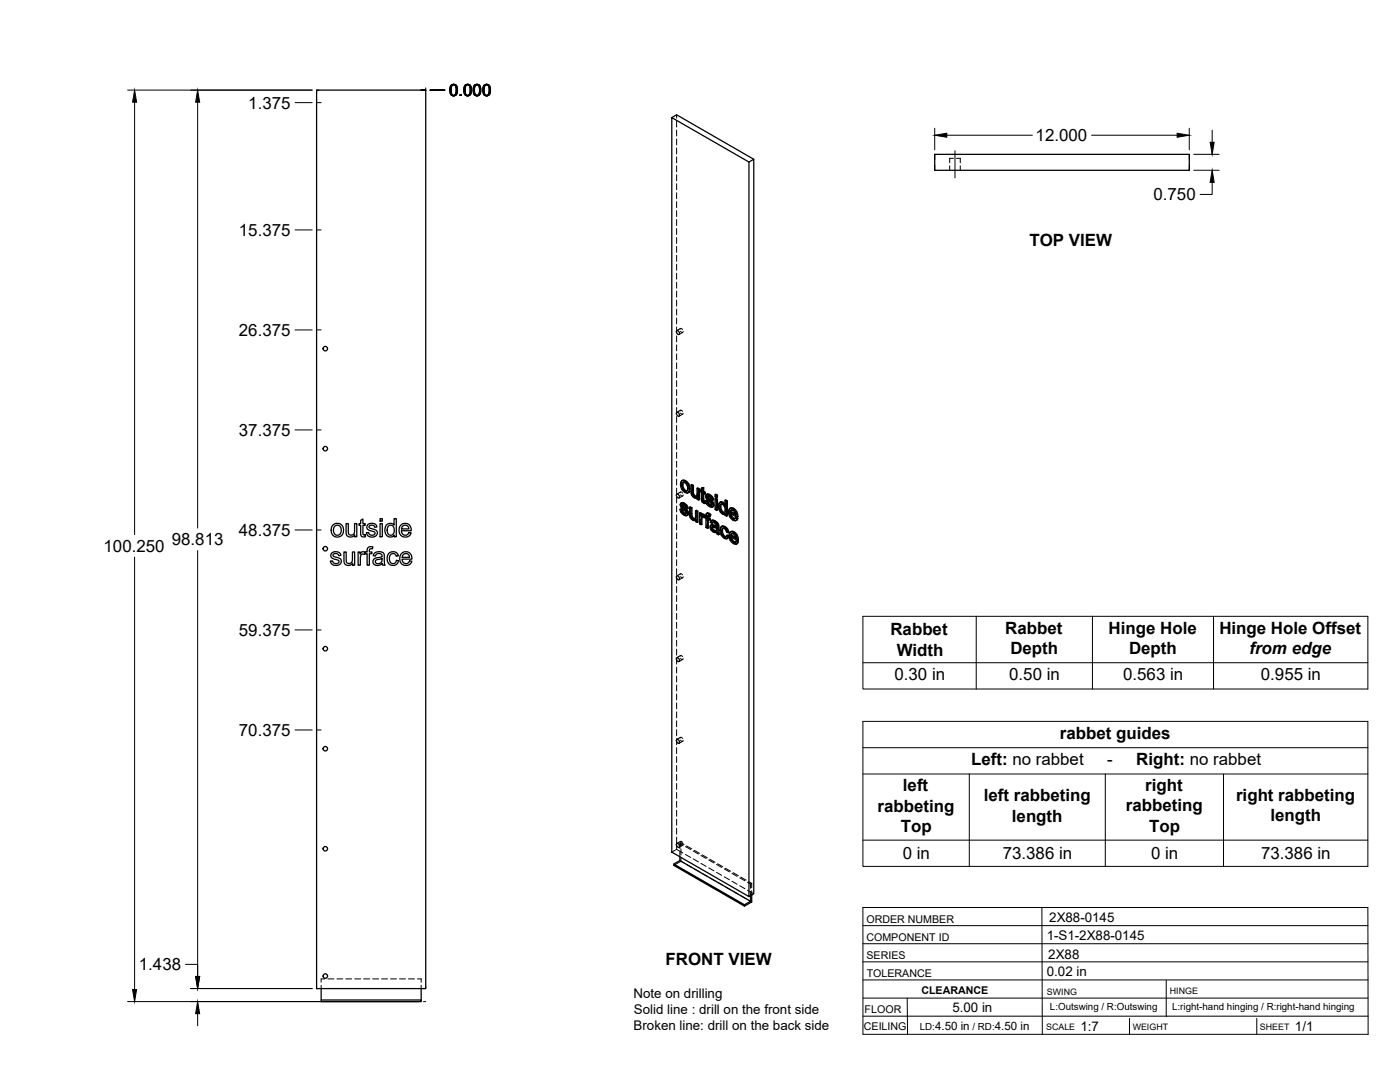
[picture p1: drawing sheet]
<svg xmlns="http://www.w3.org/2000/svg" width="559mm" height="432mm" viewBox="0 0 559 432" stroke-linecap="round" stroke-linejoin="round" font-family="sans-serif">
<!-- layer: Visible -->
<g fill="none" stroke="#000" stroke-width=".51">
<path d="M126.4 36h43.5v358.5h-43.5zM268.1 46.9l30.8 17.8v293.1l-30.8-17.7zM268.1 46.9l2-1.1 30.8 17.8M298.9 64.7l2-1.1v293.1l-2 1.1M373.1 61.6h101.6v6.4h-101.6zM270.2 131.9a.93 .93 0 0 1 .9 .6 .93 .93 0 0 1-.2 1l-.9-.8zM270.2 164.5a.93 .93 0 0 1 .9 .6 .93 .93 0 0 1-.2 1l-.9-.8zM270.2 197.2a.93 .93 0 0 1 .9 .5 .93 .93 0 0 1-.2 1.1l-.9-.9zM272.2 191.8l.8-.2 .7 .2zM272.2 191.8l-.4 .5-.2 1 .5 1.9 1.6 1.5h.7l.5-.3M272.3 193.6l.3 1.5M272.6 195.1l.3-.2 .8 .8-.4 .2z"/>
<path d="M272.8 192.5l-.2 .9M272.9 194.9l-.3-1.5-.3 .2v-.3l.3-.7 .4-.1 .8 .5 .6 1.4-.1 1.4-.4 .2-.6-.1M273.3 192l1.1 1a1.92 1.92 0 0 1 1 2M273.7 195.7l.5 .2M273.7 191.8l1.2 1.3M274.6 193.3l.5 1.9 .3-.2-.2 1.2M275.1 195.2l-.2 1.2 .3-.2-.6 .5M275.8 193.5l.7 .4 .3-.2v3.2M276.5 193.9v3.1l.3-.1 .3 .6M276.5 197.1l.2 .6 .4-.2 .4 .4M276.7 197.7l.5 .4h.9M276.8 193.7l-.7-.3-.3 .1v3.1l.3 1.1 .8 .8a.97 .97 0 0 0 1.4 .1v.6l.5 .4"/>
<path d="M277.2 198.1l.5 .1M278 198.1l-.3 .1M278.2 194.9l.6 .4 .4-.2v4.3l-.4 .2v-4.3M278.3 198.6l-.3 .2M279.2 195.1l-.7-.4-.3 .2v2.7l-.5 .6M279.9 195.5l-.4 .1v.6l.4 .3 .1 3.4 .7 .8 .6 .3 .3-.2-.1-.7-.6 .1M279.9 194.8l1-.2v1.5M280.6 194.8v1.5l.3-.2 .6 .3M280.6 196.3l.6 .3 .3-.2v.6l-.3 .2v-.6M280.6 199.8l.6 .2M280.7 200l.8 .1M280.9 194.6l-1 .2v1.1l-.4-.3"/>
<path d="M280.9 197v2.6M281.2 197.2l-.6-.4v2.8l.4 .2M281.6 199.9l.6 .2M282.1 197.3l1.3 .1M282.3 198.3l.6 .5M282.4 198.6l.2 .3a1.16 1.16 0 0 1 1.4 .8l.4 .4M282.4 197.2l-.5 .2M282.5 197.4l.5 .2 .4-.2 .7 .6M282.5 199.9l-.6-.2-.3 .2 .4 1.3 .9 .8a1.23 1.23 0 0 0 1.6 .2M282.6 198.9l1.5 1.4 .3-.2 .4 .7M282.6 198v.1M282.7 198.4l-.4-.3 .8 .1 .8 1.2 .6 .2"/>
<path d="M282.8 197.2l-.9 .2-.2 .9 .4 .9 1.7 1.7v.8M283 197.6l.8 .6 .3-.2 .5 .7M283.8 198.2l.5 .7 .3-.2 .2 .8-.3 .1-.2-.7M285.4 199.1l.3-.2 .7 .3-.4 .2zM285.4 197.4l.3-.2 .7 .4-.4 .2zM285.4 199.1v4.2l.6 .4M285.4 197.4v.8l.6 .4M286.4 199.2v4.3l-.4 .2v-4.3M286.4 197.6v.8l-.4 .2v-.8M289.4 199.7l.6 .3 .3-.1v5.9l-.3 .2v-6M290.3 199.9l-.6-.4-.3 .2v2.1l-.5-.7M133 209.4l1.4-.5a2.66 2.66 0 0 1 2.6 3.8 2.66 2.66 0 0 1-4.6 .2l-.2-1a2.86 2.86 0 0 1 .8-2.5z"/>
<path d="M133.5 210.1l1.1-.5 .7 .1 .6 .6 .2 2-.7 1.1-1.2 .1-.8-.7-.3-1.6zM138.1 209h.9l.1 3.7a1.32 1.32 0 0 0 1.7 .7 1.32 1.32 0 0 0 .7-1.6v-2.8h.9v5.2h-.8v-.8a1.87 1.87 0 0 1-2.2 .9 1.87 1.87 0 0 1-1.3-2.1zM144 207.7l.8-.6v1.9h1v.7h-1v3.3l.3 .4h.7l.1 .8h-1.3l-.5-.5-.1-4h-.7v-.7h.7zM146.7 209.4l1.6-.5a1.74 1.74 0 0 1 2.1 1.4l-.8 .1a1.19 1.19 0 0 0-1.2-.9 1.19 1.19 0 0 0-1.1 .9l.5 .4 2 .6a1.64 1.64 0 0 1 .6 2.2 1.64 1.64 0 0 1-2.1 .7l-1.4-.4-.6-1.3 .9-.1 .2 .6 .6 .5 1.4-.2a.83 .83 0 0 0 .2-1.1 .83 .83 0 0 0-1.1-.3l-1-.3a1.39 1.39 0 0 1-.8-2.3zM151.7 209h.9v5.2h-.9zM151.7 207h.9v1h-.9zM154.2 209.6l1.2-.7a1.81 1.81 0 0 1 1.9 .7v-2.6h.9v7.2h-.8v-.6l-.7 .5-1 .2-1.4-.6-.5-1-.1-1.8zM154.9 210.1l.5-.4 .8-.1 1 .9 .1 1.8-.8 1.2h-1l-.8-.8-.2-1.5zM160 209.6l1-.7h1.5l1 .7 .6 1.2v1h-3.9l.3 1.1 .7 .6a1.44 1.44 0 0 0 2-1l.9 .1-.4 .9-.8 .6-1.8 .2-1.1-.7-.5-.8-.2-1.2 .1-.9zM160.6 210.1l.7-.5 1.1 .1 .5 .4 .3 1h-2.9zM271.4 203.3l.6 .2M271.9 200.7l1.3 .1"/>
<path d="M272 203.5l.4-.2 .2 .9-.3 .1zM272.1 201.7l.1 .3 .3-.2 .3 .4M272.2 202l.2 .4a1.16 1.16 0 0 1 1.5 .8l.3 .3M272.2 200.6l-.4 .2M272.3 204.3l.7 .7h.8M272.3 200.8l.6 .2 .3-.2 .8 .6M272.4 203.3l-.7-.2-.3 .2 .4 1.1 .9 1a1.23 1.23 0 0 0 1.6 .2M272.4 202.4l1.5 1.3 .3-.2 .5 .7M272.5 201.4l-.1 .1M272.5 201.8l-.1-.3-.3 .2 .1-.2 1 .3 .5 1 .6 .3M272.6 204.2l.7 .6M272.6 200.6l-.9 .3-.2 .7 .4 1 1.8 1.7-.1 .8"/>
<path d="M272.9 201l.7 .6 .4-.2 .4 .7M273 205l.6 .1M273.6 201.6l.5 .7 .3-.2 .3 .8-.4 .2-.2-.8M273.7 205.1h-.1M273.9 203.7l.4 .6 .4-.1 .1 .7M274.3 204.3l.2 .8 .3-.2-.2 .6M274.5 205.1l-.2 .5 .3-.1-.5 .3M275.2 202.4l.6 .4 .4-.2v3.2M275.8 202.8l.1 3.2 .3-.2 .3 .6M275.9 206l.2 .6 .4-.2 .4 .4M276.1 206.6l.5 .4h.9l-.3 .2M276.2 202.6l-.7-.3-.3 .1v3.1l.4 1.2 .7 .7a.95 .95 0 0 0 1.4 .1"/>
<path d="M276.6 207l.6 .2M277.6 203.8l.6 .4 .4-.2v4.3l-.4 .2v-4.3M277.7 207.6l-.2 .1M277.7 207.5v.7l.5 .3M278.6 204l-.7-.4-.3 .2v2.8l-.4 .6M279.2 204.7l.6 .4 .3-.2v.5l.4-.2M279.8 205.1v.6l.7-.5 .4 .1M280 206.4l.2 2.8-.4 .2v-2.2M280.1 204.9l-.6-.3-.3 .1v4.3l.6 .4M280.2 205.4l.7-.1 .6 .4M280.3 206.1v.1M280.6 205.4l.6 .5"/>
<path d="M281 206.6l-.8-.5-.2 .3 .3-.2-.1 .8M281.2 206.5l.6 .3v3.7l.6 .4M281.2 206.5v-.4l-.2 .5M281.2 200.3l.1 .7M281.2 206.5l-.2 .1M282.2 204.9h.9l.6 .4M282.2 200.1l.3-.2 .3 .8-.3 .2zM282.4 206.6l.7 .4 .3-.2v.6l-.3 .2v-.6M282.5 204.7l-.5 .2M282.5 200.9l.6 .6h.9M282.7 207.3v3.4l-.3 .2v-3.8l.7 .5M282.7 205.7v.7"/>
<path d="M282.8 205.1l.6 .4 .3-.2-.4 .8 .1-.6M282.8 200.7l.7 .7M283.1 204.9l-.6-.2-.5 .3-.2 1.2-.6-.3 .6-.1M283.1 201.5l.7 .2M283.3 206.1a.46 .46 0 0 0-.5-.5 .46 .46 0 0 0-.4 .6v.4l.3-.2 .7 .4M283.8 209.6l.8-.2 1.4 .5M283.8 201.7h.1M284.1 210.7l.1 .6 .4-.2 .5 .5M284.1 200.3l.4 .6 .3-.1 .2 .7M284.1 210.4v.3l.3-.2 .2 .6M284.2 209.4l-.5 .2M284.2 211.3l.6 .5h1h-1"/>
<path d="M284.3 210.3l-.2 .1M284.3 207.8l.9 .3 .3-.2 .8 .6M284.4 210.3l.8 .3a.72 .72 0 0 1 .8 .6 .72 .72 0 0 1-.5 .8M284.4 210.3l-.3 .1M284.4 210.3v.2M284.5 200.9l.1 .8 .4-.2-.2 .6M284.5 208.4l-.4 .5 .6-.5 1.2 1a.48 .48 0 0 1 0 .8 .48 .48 0 0 1-.8-.3l-.8-.3M284.6 209.4l-1.1 .4-.1 1 .8 1.1 1 .6a.63 .63 0 0 1 .6 0 .63 .63 0 0 1 .4 .5l.6 .4M284.6 201.7l-.1 .5 .3-.1-.5 .3M284.6 207.6l-.8 .2M285.2 208.1l.7 .6 .4-.2 .4 .5M285.5 207.9l-.9-.3-.8 .3-.3 .5 .6 .5"/>
<path d="M285.9 208.7l.5 .5 .3-.2 .2 .7M286.4 209.2l.2 .6 .3-.1 .1 2.9M286.6 209.8v2.9l.4-.1 .1 .6-.3 .2-.1-.6M287.4 202.4l.3 1.4M287.5 200.4h1.1l.7 .6M287.7 201.3h.7l.7 .8 .3 1.1-.3 1.4M287.7 201.3l-.3 1.1 .3-.2 .3 1.4M287.7 203.8l.3-.2 .8 .8-.5 .1zM287.8 201.2l-.1 .1M287.8 200.3l-.5 .2M288 201.2l-.3 1M288.1 212l.2 1.4 .3-.2 .8 .8"/>
<path d="M288.2 210.1l.9 .2 .3-.2 1 1M288.3 213.4l.8 .8h.8M288.3 200.6l.6 .5h.5M288.4 204.6h.7M288.5 209.9l-.6 .3M288.6 210.8l-.2 1M288.6 200.4l-.8-.1-.7 .4-.3 .8 .1 1.4 1 1.9 1 .5 .5-.2v.6l.6 .3M288.8 204.4l.4 .1M289.1 210.3l.9 .8a.88 .88 0 0 1 .7 .5 .88 .88 0 0 1-.1 1l-.5-1.3M289.4 210.1l-.9-.2-.7 .4-.4 .9v1.1l1 2 1 .7h.7M289.4 205.1l-.2 .2M290 213.7l.6 .4"/>
<path d="M290.6 212.6l-.6-.3-.6-1.1-.9-.4-.3 .4-.1 .8 .3-.2 .2 1.4M290.6 214.1l.4-.1-.3 .6-.6 .4zM291 214l-.7-.5-.6 .8-.6-.1M291.3 202.9h.9a1.93 1.93 0 0 1 1.8 1.3M291.4 212.3h1a1.88 1.88 0 0 1 1.8 1.2M291.5 204.3l2 1.2-.4-1.3-.9-.7-.6 .3-.1 .5 .3-.2 1.7 1M291.7 213.6l2 1.2-.5-1.4-.8-.5h-.4l-.3 .7 .3-.1 1.7 .9M291.8 206.1l.7 .9 .9-.1M291.8 205.1l.3 .9M292 203.5l-.2 .6M292 214.4l.3 .9M292 215.5l.7 .8h.9"/>
<path d="M292.2 212.9l-.2 .6M292.5 203.1l1 .9a1.79 1.79 0 0 1 1 1.8v.3M292.5 207l.6 .1M292.7 212.4l1 1a1.96 1.96 0 0 1 1 2M292.7 216.3l.6 .2M292.8 202.9l-.9-.3-.9 .6-.2 1.1 .2 1.4 .7 1.1 1.2 .9h.9l.7-.8M293 212.2l-.9-.2-.8 .5-.3 1.2 .2 1.3 .8 1.3 1.1 .8h.8l.8-.8M293.3 207l-.2 .1M293.5 216.4l-.2 .1M293.5 206.7l.7 .4M293.7 204.3l.5 1.9 .3-.1-.3 .1M293.7 216l.7 .5"/>
<path d="M293.9 213.7l.5 1.9 .3-.2-.3 .2M294.2 206.4l-2.8-1.5 .4 1.2 .3-.1 .8 .8M294.4 215.8l-2.8-1.6 .4 1.3 .3-.2 .8 .9M294.5 206.9l-.7 .8M294.5 206.9l-.6-.4-.8 .6M294.7 216.3l-.7 .8M294.7 216.3l-.7-.5-.7 .7M132.4 220.7l1.4-.5a1.81 1.81 0 0 1 2.3 1.4l-.9 .2a1.19 1.19 0 0 0-1.1-.9 1.19 1.19 0 0 0-1.2 .8l3.1 1.5a1.92 1.92 0 0 1-.6 2.2 1.92 1.92 0 0 1-2.3 .1l-.9-.6-.3-.9 .9-.2 .2 .7 .6 .4 1.4-.2a.75 .75 0 0 0 .3-.9 .75 .75 0 0 0-.9-.4l-1.3-.4a1.36 1.36 0 0 1-.7-2.3zM137.3 220.3h.9v3.8a1.32 1.32 0 0 0 1.7 .7 1.32 1.32 0 0 0 .8-1.7v-2.8h.9v5.3h-.8v-.8a1.87 1.87 0 0 1-2.3 .8 1.87 1.87 0 0 1-1.2-2.1zM142.9 220.3h.8v.8a1.27 1.27 0 0 1 2.1-.7l.7-.1 .1-1a1.5 1.5 0 0 1 2.2-1.1l-.1 .8a.82 .82 0 0 0-.9 0 .82 .82 0 0 0-.4 .8v.5h1.1v.7h-1.1v4.6h-.9v-4.6h-.7v-.4l-.3 .7-.9-.2-.5 .5-.3 4h-.9zM149.5 220.8l1.6-.6 1.3 .1 .7 .5 .6 4.8h-.9l-.2-.7-1.2 .7h-1.3l-.8-.4-.4-.7a1.77 1.77 0 0 1 2-2l.6-.1a.78 .78 0 0 0 1-.7 .78 .78 0 0 0-1-.8l-1.1 .2-.5 .8-.9-.1zM150 223.6l2.5-.7a1.61 1.61 0 0 1-.7 1.8 1.61 1.61 0 0 1-1.9-.1z"/>
<path d="M155.2 220.8l1.1-.6 1.5 .1 .9 .7 .3 .8-.9 .2a1.43 1.43 0 0 0-1.8-1 1.43 1.43 0 0 0-.9 1.9l.2 1 .7 .9h1.2l.7-1.2 .9 .1-.5 1.1a2.48 2.48 0 0 1-3.2 .4 2.48 2.48 0 0 1-.8-3.2zM160.3 220.9l1-.6h1.4l1 .6 .6 .9 .1 1.3h-3.9l.3 1.1 .7 .6a1.42 1.42 0 0 0 1.9-.9l1 .1-.5 1-.9 .5-1.7 .1-1.1-.6-.5-.8-.1-1.2 .1-1.3zM161 221.3l.6-.3h1l.6 .5 .3 .9h-3zM270.2 229.8a.93 .93 0 0 1 .9 .6 .93 .93 0 0 1-.2 1l-.9-.9zM270.2 262.5a.93 .93 0 0 1 .9 .5 .93 .93 0 0 1-.2 1.1l-.9-.9zM270.2 295.1a.93 .93 0 0 1 .9 .5 .93 .93 0 0 1-.2 1.1l-.9-.9zM270.2 336.6a.93 .93 0 0 1 .9 .6 .93 .93 0 0 1-.2 1l-.9-.9zM271.4 341.9v1.5l-2.5 1.4v.6l28.3 16.2v-.5l-28.3-16.3M271.4 343.4l28.2 16.3-2.4 1.4M299.6 357.4v2.3M300 357.2v2.8l-2.8 1.6M128.2 394.5v5.2h39.9v-.6h-39.9"/>
<path d="M168.1 394.5v4.6"/>
<circle cx="129.8" cy="139.1" r=".9"/>
<circle cx="129.8" cy="179.1" r=".9"/>
<circle cx="129.8" cy="219" r=".9"/>
<circle cx="129.8" cy="258.9" r=".9"/>
<circle cx="129.8" cy="298.8" r=".9"/>
<circle cx="129.8" cy="338.7" r=".9"/>
<circle cx="129.8" cy="389.5" r=".9"/>
</g>
<!-- layer: Hidden -->
<g fill="none" stroke="#000" stroke-width=".4">
<path d="M270.1 45.8v1.3M270.1 48.3v2.4M270.1 51.9v2.4M270.1 55.5v2.3M270.1 59v2.4M270.1 62.6v2.4M270.1 66.2v2.4M270.1 69.8v2.3M270.1 73.3v2.4M270.1 76.9v2.4M379.1 66.2v1.8M380.6 63.2h-1.5v1.8"/>
<path d="M381.8 63.2h1.5v1.8M383.3 66.2v1.8M270.1 80.5v2.3M270.1 84.1v2.3M270.1 87.6v2.4M270.1 91.2v2.4M270.1 94.8v2.3M270.1 98.3v2.4M270.1 101.9v2.4M270.1 105.5v2.4M270.1 109.1v2.3M270.1 112.6v2.4"/>
<path d="M270.1 116.2v2.4M270.1 119.8v2.4M270.1 123.3v2.4M270.1 126.9v2.4M270.1 130.5v2.4M270.1 134v2.4M270.1 137.6v2.4M271.4 131.5l.4-.5 .6 .5M271.6 131.1l-1.5 .8M271.6 132.2l.8 .5 .3-.5M272.5 132.7l-1.5 .8M270.1 141.2v2.4"/>
<path d="M270.1 144.8v2.4M270.1 148.3v2.4M270.1 151.9v2.4M270.1 155.5v2.4M270.1 159.1v2.3M270.1 162.6v2.4M270.1 166.2v2.4M270.1 169.8v2.3M270.1 173.4v2.3M270.1 176.9v2.4M271.4 164.1l.4-.4 .6 .5M271.6 163.7l-1.5 .8"/>
<path d="M271.6 164.8l.6 .5 .5-.4M272.5 165.3l-1.5 .8M270.1 180.5v2.4M270.1 184.1v2.3M270.1 187.6v2.4M270.1 191.2v2.4M270.1 194.8v2.4M270.1 198.4v2.3M271.4 196.8l.4-.5 .6 .5M271.6 196.4l-1.5 .8M271.6 197.5l.6 .5 .5-.5M271.9 193.1l.5 1.9-.3 .2"/>
<path d="M272.4 195l1.3 1.3-.4 .2M272.5 197.9l-1.5 .9M272.5 191.6l-.9 1.7M272.8 192.5l-.2 .1M272.9 192.4h.8l-.4 .2M273.7 192.4l.7 .9-.3 .2M273.7 196.3l.9 .3-.3 .2M274.4 193.3l.4 1.1-.4 .5M274.5 195.8l-.3 .1M274.8 194.7l-.2 .9-.5 .3M274.9 196.5l-.3 .1M276.1 193.4l.1 3.3-.3 .2"/>
<path d="M276.2 196.7l.2 .7-.3 .1M276.4 197.4l.4 .6-.3 .2M276.8 198l.6 .5-.3 .1M277.4 198.5l.8 .2 .4-.3-.3 .2M278.1 198.1h.1M278.1 198.1h-.1M278.3 198l-.4 .2M278.4 198.6h-.1M278.4 197.8l-.3 .3M278.5 194.7v2.7l-.4 .6M278.6 198.4v.7l-.3 .1M278.6 199.1l.6 .3"/>
<path d="M279.8 196l.5 .3-.4 .2M279.8 195.5v.5l-.3 .2M279.9 195.5l.4 .2M280.3 196.3v3.4l-.3 .2M280.3 194.6v1.1l-.4 .2M280.3 199.7l.3 .5-.3 .1M280.6 196.8l.3-.2v.4M280.9 196.6l.6 .4M281.9 199.7l.5 1.3-.4 .2M282 197.9l.1 .6-.3 .2M282.1 197.4l-.4 .6M282.1 198.5l.4 .7-.3 .1"/>
<path d="M282.3 197.2l-.5 .4M282.5 198l.3-.2-.2 .2M282.5 199.2l1.6 1.5-.3 .2M282.7 197.9l-.3 .2M282.8 197.8l.6 .2-.3 .2M283.4 198l.6 .5-.3 .2M284 198.5l.2 .7-.3 .2M284.2 199.2l.6 .3M285.7 197.2v.9l-.3 .1M285.7 198.9v1.5M285.7 198.1l.7 .3M289.7 199.5v2.1l-.3 .2"/>
<path d="M270.1 201.9v2.4M270.1 205.5v2.4M270.1 209.1v2.4M270.1 212.6v2.4M270.1 216.2v2.4M270.1 219.8v2.4M271.7 203.1l.5 1.3-.3 .2M271.8 201.3l.2 .6-.3 .2M271.9 200.8l-.4 .6M272 201.9l.4 .7-.3 .2M272.1 200.6l-.5 .4M272.2 204.4l1.1 1-.3 .1"/>
<path d="M272.3 201.4l.3-.1-.1 .1M272.4 202.6l1.6 1.5-.3 .2M272.6 201.3l-.4 .2M272.6 201.3l.6 .1-.3 .2M273.2 201.4l.6 .6-.3 .1M273.3 205.4l.8 .3-.3 .1M273.8 202l.2 .6-.3 .2M274 204.9l-.2 .1M274 204.1l.2 .5-.4 .2M274 204.9l-.3 .2 .3-.2M274 202.6l.7 .3M274.2 204.6l-.2 .3"/>
<path d="M274.5 205.6l-.4 .1M275.5 202.3l.1 3.3-.3 .2M275.6 205.6l.2 .7-.3 .2M275.8 206.3l.4 .6-.3 .2M276.2 206.9l.6 .5-.3 .2M276.8 207.4l.6 .2 .6-.3-.2 .2M277.7 206.9l-.4 .2M277.8 206.7l-.3 .3M277.9 203.6v2.8l-.4 .5M278 207.3v.7l-.3 .2M278 208l.6 .3M279.5 207.3v1.6l-.3 .1"/>
<path d="M279.5 208.9l.7 .3M279.5 204.6v1.5M280.1 205.4v.1M280.2 206.1l.3-.2-.2 .2M280.4 205.2l-.6 .5M280.4 206l-.3 .1M280.5 205.9l.4 .1-.3 .2M280.6 200.2l.5 .4-.3 .2M280.9 206l.4 .4M281.1 200.6l.5 .2M281.2 206.1l.3-.1-.2 .4M281.5 205.7v.1"/>
<path d="M281.5 206.3l.6 .3-.3 .2M281.5 206l-.2 .4M281.5 205.7l-.3 .3M281.8 205.8l.3 .2M282.1 209.1v1.2l-.3 .2M282.1 210.3l.6 .4M282.1 206.6v1.3M282.2 205l-.1 1-.3 .2M282.3 204.7l-.5 .4M282.4 201l1.1 1-.4 .1M282.4 207.1l.3-.2v.4M282.5 205.7l.3-.2-.1 .2"/>
<path d="M282.7 206.9l.7 .5M282.8 205.5l.4 .1-.3 .2M283.2 205.6l.4 .3M283.5 202l.8 .2-.4 .2M283.7 210.1l.3 1.1-.3 .2M283.8 208.3l.6 .4M283.8 209.6l-.4 .7M284 209.5l-.5 .3M284 211.2l1 .9-.3 .2M284.1 207.7l-.6 .7M284.1 201.5h-.1M284.1 201.5l-.3 .2"/>
<path d="M284.1 200.7l.2 .5-.3 .2M284.2 207.6l-.4 .3M284.3 201.2l-.2 .3M284.4 208.4l.4-.1-.3 .1M284.5 210.2l.2-.1zM284.5 210.2l-.2 .1M284.5 210.1l-.3 .2M284.6 202.2h-.3M284.7 210.1l1.6 .5-.3 .2M284.8 208.3l.6 .1-.3 .2M285 212.1l.7 .2-.4 .2M285.4 208.4l.7 .7-.3 .2"/>
<path d="M285.7 212.3h.6l-.3 .1M285.7 201.6v1.6l-.3 .1M285.7 203.2l.7 .3M286 209.9l.3 .1M286 211.7l-.3 .2M286.1 209.1l.2 .7-.3 .2M286.2 211.5l-.4 .3M286.3 210.6l-.1 .9-.3 .2M286.3 209.8l-.3 .4M286.3 212.3l.2 .6-.3 .1M286.5 212.9l.6 .3M287.1 201.8l.2 1.3-.3 .2"/>
<path d="M287.3 200.7l-.2 1.1-.3 .2M287.3 203.1l.6 1.1-.4 .2M287.6 200.4l-.6 .5M287.7 211.4l.5 2-.3 .2M287.9 204.2l.8 .8-.3 .1M287.9 210.3l-.2 1.1-.3 .2M288 201.1h.7l-.3 .2M288 201.1l-.2 .1M288 201.1v.1M288.1 201.1l-.4 .1M288.2 213.4l1.2 1.3-.3 .1M288.2 210l-.6 .5"/>
<path d="M288.6 210.8l-.2 .1M288.7 210.7l.7 .1-.3 .1M288.7 205l.6 .1 .4-.2-.3 .2M288.7 201.1l.7 .8-.3 .2M289.4 201.1l.3 .5M289.4 214.7l1 .1M289.4 210.8l.6 .5-.3 .2M289.4 201.9l.3 1.5-.3 .2M289.5 205.1h-.1M289.7 203.4l-.1 .8-.4 .3 .3-.1M289.7 204.9v.6l-.3 .2M289.7 205.5l.6 .3"/>
<path d="M290 211.3l.3 .8-.3 .2M290 214.1l-.1 .1M290.3 212.1l.6 .3M290.3 213.5l-.6 .8M291.1 204.1l.5 1.9-.3 .2M291.3 213.5l.5 1.9-.4 .2M291.4 204.9l.3-.2 .1 .4M291.6 206l1.3 1.4-.4 .2M291.6 202.7l-.8 1.6M291.6 214.2l.3-.2 .1 .4M291.7 204.7l2.8 1.6M291.8 215.4l1.3 1.3-.4 .2"/>
<path d="M291.8 212.1l-.5 1.4-.3 .2M291.9 214l2.8 1.6M292 203.5l-.2 .1M292.1 203.4l.7 .1-.3 .1M292.2 212.9h-.2M292.3 212.7l.7 .1-.3 .2M292.8 203.5l.8 .8-.3 .2M292.9 207.4l1 .2-.3 .2M293 212.8l.8 .9-.3 .2M293.1 216.7l1 .3-.3 .2M293.4 206.9h.1M293.5 205.1l.4 .2"/>
<path d="M293.5 206.9l-.2 .1 .2-.1M293.6 204.3l.3 1-.4 .2M293.7 214.4l.3 .3M293.8 216.2l-.4 .2M293.8 213.7l.2 1-.3 .1M293.9 206.5l-.4 .4M294 215.8l-.4 .5M294.1 207.5l-.2 .1M294.3 216.9l-.2 .1M270.1 223.4v2.3M270.1 226.9v2.4M270.1 230.5v2.4"/>
<path d="M270.1 234.1v2.4M270.1 237.6v2.4M271.4 229.4l.4-.5 .6 .5M271.6 229l-1.5 .8M271.6 230.1l.8 .5 .3-.5M272.5 230.6l-1.5 .8M270.1 241.2v2.4M270.1 244.8v2.4M270.1 248.3v2.4M270.1 251.9v2.4M270.1 255.5v2.4M270.1 259.1v2.4"/>
<path d="M270.1 262.6v2.4M270.1 266.2v2.4M270.1 269.8v2.4M270.1 273.4v2.3M270.1 276.9v2.4M271.4 262l.4-.4 .6 .5M271.6 261.6l-1.5 .8M271.6 262.7l.6 .5 .5-.4M272.5 263.2l-1.5 .8M270.1 280.5v2.4M270.1 284.1v2.3M270.1 287.7v2.3"/>
<path d="M270.1 291.2v2.4M270.1 294.8v2.4M270.1 298.4v2.3M271.4 294.7l.4-.5 .6 .5M271.6 294.3l-1.5 .8M271.6 295.4l.6 .5 .5-.5M272.5 295.8l-1.5 .9M270.1 301.9v2.4M270.1 305.5v2.4M270.1 309.1v2.4M270.1 312.7v2.3M270.1 316.2v2.4"/>
<path d="M270.1 319.8v2.4M270.1 323.4v2.4M270.1 326.9v2.4M270.1 330.5v2.4M270.1 334.1v2.4M270.1 337.7v1.3M270.1 339l-2 1.1M270.1 339l2.5 1.4M271.4 339.8v2.1M271.4 336.6l1.2 .6M271.4 336.2l.4-.5 .6 .5M271.6 335.8l-1.5 .8"/>
<path d="M271.6 336.9l.6 .5 .5-.4M271.8 337.6v-1.3l-.4 .3v2M271.8 338.8v2.4M271.8 336.3l1.2 .7M272.5 337.4l-1.5 .8M273.6 337.8l2.1 1.2M274 337.6l2.1 1.2M276.7 339.6l2.1 1.2M277.2 339.4l2 1.2M271.8 343.7l-2.9 1.7M271.8 342.4v1.3M271.8 343.7l1.2 .7"/>
<path d="M273.6 341l2.1 1.2M274 345l2.1 1.2M276.7 342.8l2.1 1.2M277.2 346.8l2 1.2M279.8 341.4l2.1 1.2M279.8 344.6l2.1 1.2M280.2 341.1l2.1 1.2M280.2 348.6l2.1 1.2M282.9 343.2l2 1.2M282.9 346.4l2 1.1M283.3 342.9l2.1 1.2M283.3 350.4l2.1 1.1"/>
<path d="M286 345l2 1.2M286 348.1l2 1.2M286.4 344.7l2.1 1.2M286.4 352.1l2.1 1.2M289.1 346.8l2 1.1M289.1 349.9l2 1.2M289.5 346.5l2.1 1.2M289.5 353.9l2.1 1.2M292.2 348.5l2 1.2M292.2 351.7l2 1.2M292.6 348.3l2.1 1.2M292.6 355.7l2.1 1.2"/>
<path d="M295.3 350.3l2 1.2M295.3 353.5l2 1.2M295.7 350.1l2.1 1.1M295.7 357.5l2.1 1.2M298.4 352.1l1.2 .7 .4-.3M298.4 355.3l2.5 1.4M298.8 351.8l1.2 .7M298.8 359.3l1.2 .7M299.6 352.8v1.7M299.6 355.7v1.7M300 352.5v1.8M300 355.5v1.7"/>
<path d="M128.2 393.2v1.3M129.7 390.7h-1.5v1.3M130.9 390.7h2.4M134.5 390.7h2.3M138 390.7h2.4M141.6 390.7h2.4M145.2 390.7h2.4M148.7 390.7h2.4M152.3 390.7h2.4M155.9 390.7h2.4M159.5 390.7h2.3M163 390.7h2.4"/>
<path d="M166.6 390.7h1.5v1.3M168.1 393.2v1.3"/>
</g>
<!-- layer: Reference -->
<g fill="none" stroke="#000" stroke-width=".4">
<path d="M127.3 36h-.9v.9M168.1 36h1.8M169.9 35.1v.9h-.9M126.4 41h1.8M373.1 61.6v2.1M373.1 65.8v2.2M474.7 61.6v2.1M474.7 65.8v2.2M126.4 91.8h1.8M126.4 131.7h1.8M126.4 171.6h1.8M126.4 211.5h1.8"/>
<path d="M126.4 251.4h1.8M126.4 291.3h1.8M126.4 393.6v.9h.9M169 399.7h.9M169.9 393.6v.9h-.9"/>
</g>
<!-- layer: Hidden Narrow -->
<path d="M276.1 196l-.3 .2M278.5 197l-.3 .2M280.3 198.8l-.4 .1M273.3 203.5l-.3 .1M275.5 204.9l-.3 .2M277.9 205.9l-.3 .2M282.1 205.6l-.3 .2M283.5 200.1l-.3 .1M285.3 210.3l-.4 .2M286.3 210.9l-.3 .2" fill="none" stroke="#000" stroke-width=".4"/>
<!-- layer: Visible Narrow -->
<path d="M276.8 196.1l-.3 .2M280.9 199.2l-.3 .1M283.5 199.3l-.4 .2M273.3 202.7l-.3 .2M276.2 205l-.4 .2M282.7 206l-.3 .2M285.2 209.6l-.3 .2M286.9 210.4l-.3 .1M286.9 211.3l-.3 .2" fill="none" stroke="#000" stroke-width=".4"/>
<!-- layer: Titleblock -->
<path d="M344.4 362.2h201.6l.1 50.6h-201.7zM344.4 376.6h201.6M344.4 369.4h201.6M415.9 362.2l.1 50.6M344.4 383.9h201.6M344.4 398.3h201.6M344.4 391.1h201.6M362.1 398.3l.1 14.4M465.5 391.3v14.4M344.4 405.5h201.7M450.8 406.4v6.4M501.6 406.4v6.4" fill="none" stroke="#000" stroke-width=".4"/>
<!-- layer: Custom Tables -->
<path d="M344.4 246h201.6v29h-201.6zM389.7 246v29M436 246v29M484.4 246v29M344.4 264.5h201.6M344.4 287.9h201.6v57.9h-201.6zM344.4 298.4h201.6M344.4 308.9h201.6M386.9 308.9v36.9M441.2 308.9v36.9M488.4 308.9v36.9M344.4 335.3h201.6" fill="none" stroke="#000" stroke-width=".4"/>
<!-- layer: FD_Dimensions -->
<g fill="none" stroke="#000" stroke-width=".4">
<path d="M50.9 36h73.7M171.7 36h5.8M53.7 40.8v172.5M78.9 40.8v169.9M117.8 41h6.8M373.1 51.2v8.6M377.9 54h34.2M435.7 54h34.2M474.7 51.2v8.6M483.8 51.9v4.9M476.5 61.6h10.1M476.5 67.9h10.1"/>
<path d="M483.8 72.8v4.8h-4.8M117.8 91.8h6.8M117.8 131.7h6.8M117.8 171.6h6.8M78.9 219.7v170M117.8 211.5h6.8M53.7 222.3v172.6M117.8 251.4h6.8M117.8 291.3h6.8M50.9 399.7h116.3M74.1 384.9h4.8M76.1 394.5h48.5"/>
<path d="M78.9 404.5v4.9"/>
</g>
<path d="M53.7 36l.8 4.8h-1.6zM78.9 36l.8 4.8h-1.6zM373.1 54l4.8-.8v1.6zM469.9 53.2l4.8 .8-4.8 .8zM483 56.8h1.6l-.8 4.8zM483.8 67.9l.8 4.9h-1.6zM52.9 394.9h1.6l-.8 4.8zM78.1 389.7h1.6l-.8 4.8zM78.9 399.7l.8 4.8h-1.6z" fill="#000" stroke="#000" stroke-width=".4"/>
<!-- layer: Smart Centers -->
<path d="M381.2 60.1v10.9" fill="none" stroke="#000" stroke-width=".4"/>
<g font-size="6.7">
<text x="179.3" y="38.3">0.000</text>
<text x="99.1" y="43.3">1.375</text>
<text x="413.4" y="56.3">12.000</text>
<text x="460.4" y="80">0.750</text>
<text x="95.4" y="94.1">15.375</text>
<text x="410.9" y="98.2">TOP VIEW</text>
<text x="95.4" y="134">26.375</text>
<text x="95.4" y="173.9">37.375</text>
<text x="95.4" y="213.9">48.375</text>
<text x="41.3" y="220.2">100.250</text>
<text x="68.6" y="217.6">98.813</text>
<text x="95.4" y="253.8">59.375</text>
<text x="355.4" y="253.6">Rabbet</text>
<text x="401.2" y="252.9">Rabbet</text>
<text x="442.5" y="252.9">Hinge Hole</text>
<text x="486.7" y="252.9">Hinge Hole Offset</text>
<text x="357.9" y="261.6">Width</text>
<text x="403.3" y="261">Depth</text>
<text x="450.6" y="261">Depth</text>
<text x="498.7" y="261">from edge</text>
<text x="357" y="271.4">0.30 in</text>
<text x="402.8" y="271.4">0.50 in</text>
<text x="448.3" y="271.4">0.563 in</text>
<text x="503.3" y="271.4">0.955 in</text>
<text x="95.4" y="293.7">70.375</text>
<text x="423" y="294.8">rabbet guides</text>
<text x="387.6" y="305.4">Left: no rabbet</text>
<text x="441.9" y="305.4">-</text>
<text x="453.5" y="305.4">Right: no rabbet</text>
<text x="360.4" y="315.8">left</text>
<text x="457.1" y="315.8">right</text>
<text x="350.3" y="323.9">rabbeting</text>
<text x="392.7" y="319.8">left rabbeting</text>
<text x="449.4" y="323.8">rabbeting</text>
<text x="493.4" y="319.8">right rabbeting</text>
<text x="403.9" y="327.9">length</text>
<text x="507" y="327.8">length</text>
<text x="359.5" y="331.9">Top</text>
<text x="458.6" y="331.9">Top</text>
<text x="360.3" y="342.9">0 in</text>
<text x="400.2" y="342.9">73.386 in</text>
<text x="459.4" y="342.9">0 in</text>
<text x="503.4" y="342.9">73.386 in</text>
<text x="55.4" y="387.2">1.438</text>
<text x="265.7" y="385.2">FRONT VIEW</text>
</g>
<g font-size="5.3">
<text x="418.8" y="368">2X88-0145</text>
<text x="417.8" y="375.1">1-S1-2X88-0145</text>
<text x="418.4" y="382.5">2X88</text>
<text x="417.8" y="389.5">0.02 in</text>
<text x="252.9" y="398.4">Note on drilling</text>
<text x="253" y="404.9">Solid line : drill on the front side</text>
<text x="380.1" y="404">5.00 in</text>
<text x="252.9" y="411.2">Broken line: drill on the back side</text>
<text x="431.3" y="411.5">1:7</text>
<text x="516.9" y="411.5">1/1</text>
</g>
<g font-size="4.6">
<text x="373.2" y="411.2">4.50 in</text>
<text x="397" y="411.2">4.50 in</text>
</g>
<g font-size="4.3">
<text x="345.8" y="368.4">ORDER NUMBER</text>
<text x="345.8" y="375.5">COMPONENT ID</text>
<text x="345.8" y="382.7">SERIES</text>
<text x="345.9" y="389.9">TOLERANCE</text>
<text x="367.7" y="396.7">CLEARANCE</text>
<text x="345.1" y="404.3">FLOOR</text>
<text x="344.8" y="411.1">CEILING</text>
</g>
<g font-size="3.9">
<text x="419.1" y="403.1">L:Outswing / R:Outswing</text>
<text x="467.8" y="403.1">L:right-hand hinging / R:right-hand hinging</text>
<text x="367.1" y="411.2">LD:</text>
<text x="388.2" y="411.2">/ RD:</text>
</g>
<g font-size="3.5">
<text x="417.9" y="397">SWING</text>
<text x="466.9" y="396.9">HINGE</text>
<text x="417.5" y="410.9">SCALE</text>
<text x="452.1" y="410.9">WEIGHT</text>
<text x="502.9" y="410.9">SHEET</text>
</g>
</svg>
